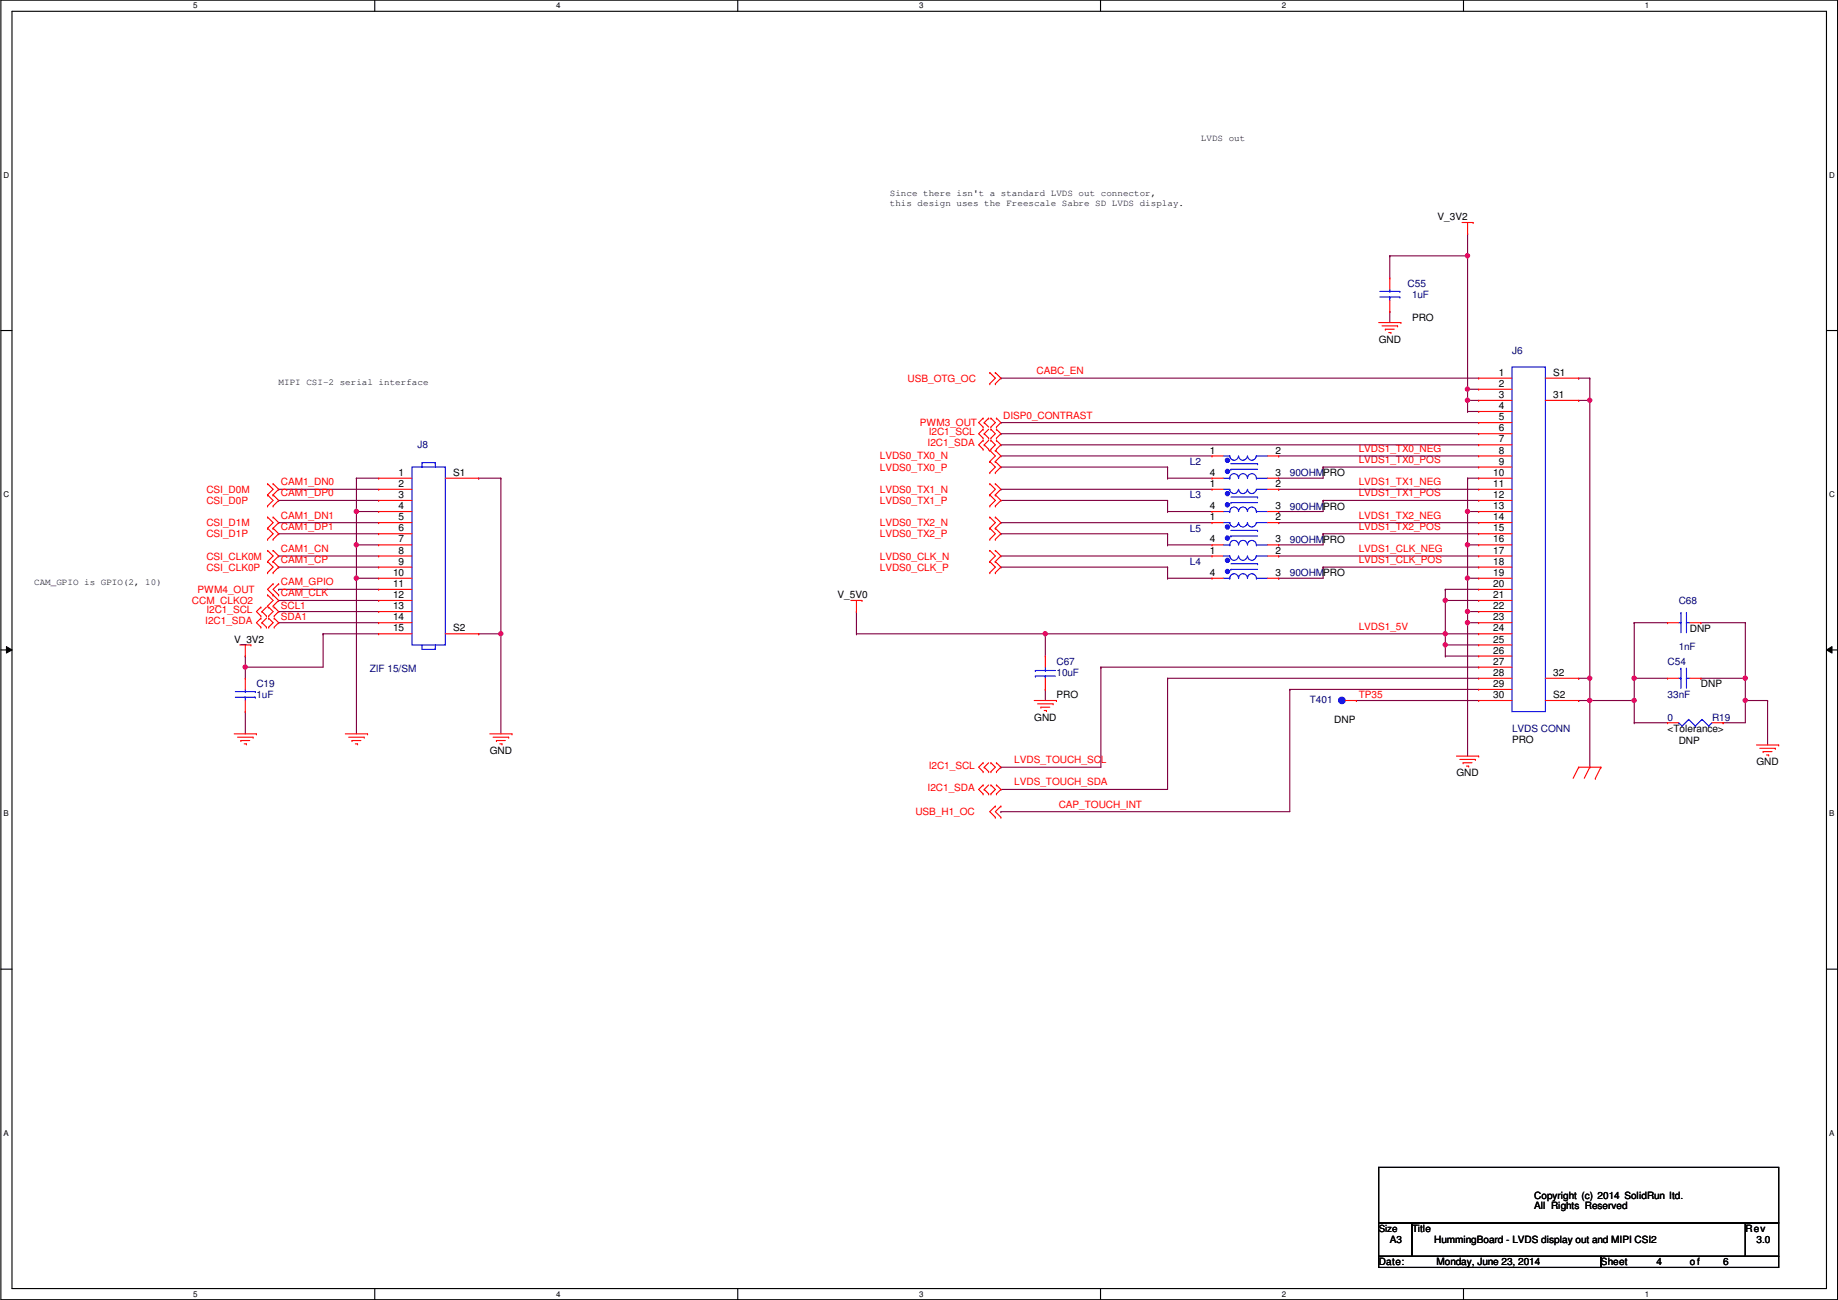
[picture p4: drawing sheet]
<svg xmlns="http://www.w3.org/2000/svg" width="420mm" height="297mm" viewBox="0 0 420 297" stroke-linecap="round" stroke-linejoin="round" font-family="sans-serif">
<path d="M.2 0h419.9v297h-419.9zM2.7 2.6h414.8v291.8h-414.8z" fill="none" stroke="#000" stroke-width=".25"/>
<g fill="#fff">
<path d="M44.2 .3h1v2h-1z"/>
<path d="M44.2 294.7h1v2h-1z"/>
</g>
<path d="M85.7 0v2.6M85.7 294.4v2.6" fill="none" stroke="#000" stroke-width=".25"/>
<g fill="#fff">
<path d="M127.1 .3h1v2h-1z"/>
<path d="M127.1 294.7h1v2h-1z"/>
</g>
<path d="M168.6 0v2.6M168.6 294.4v2.6" fill="none" stroke="#000" stroke-width=".25"/>
<g fill="#fff">
<path d="M210.1 .3h1v2h-1z"/>
<path d="M210.1 294.7h1v2h-1z"/>
</g>
<path d="M251.6 0v2.6M251.6 294.4v2.6" fill="none" stroke="#000" stroke-width=".25"/>
<g fill="#fff">
<path d="M293 .3h1v2h-1z"/>
<path d="M293 294.7h1v2h-1z"/>
</g>
<path d="M334.5 0v2.6M334.5 294.4v2.6" fill="none" stroke="#000" stroke-width=".25"/>
<g fill="#fff">
<path d="M376 .3h1v2h-1z"/>
<path d="M376 294.7h1v2h-1z"/>
<path d="M.8 39h1.3v2h-1.3z"/>
<path d="M418.2 39h1.2v2h-1.2z"/>
<path d="M.8 112h1.3v2h-1.3z"/>
<path d="M418.2 112h1.2v2h-1.2z"/>
</g>
<path d="M.2 75.5h2.5M417.5 75.5h2.6" fill="none" stroke="#000" stroke-width=".25"/>
<g fill="#fff">
<path d="M.8 185h1.2v1.9h-1.2z"/>
<path d="M418.2 185h1.1v1.9h-1.1z"/>
</g>
<path d="M.2 148.5h2.5M417.5 148.5h2.6" fill="none" stroke="#000" stroke-width=".25"/>
<path d="M1.5 147.7l1.2 .8-1.2 .7zM417.5 148.5l1.3-.8v1.5z" fill="#000"/>
<path d="M1.5 147.7l1.2 .8-1.2 .7zM417.5 148.5l1.3-.8v1.5z" fill="none" stroke="#000" stroke-width=".23"/>
<g fill="#fff">
<path d="M.8 257.9h1.2v2h-1.2z"/>
<path d="M418.2 257.9h1.1v2h-1.1z"/>
</g>
<path d="M.2 221.4h2.5M417.5 221.4h2.6" fill="none" stroke="#000" stroke-width=".25"/>
<path d="M81.5 109.3h.1M81.5 109.3h5.1M81.5 109.3v7.6" fill="none" stroke="#800040" stroke-width=".25"/>
<circle cx="81.5" cy="116.9" r=".49" fill="#f0f"/>
<circle cx="81.5" cy="116.9" r=".49" fill="none" stroke="#f0f" stroke-width=".25"/>
<path d="M81.5 116.9h.1M81.5 116.9h5.1M81.5 124.5h.1M81.5 132.1h.1M81.5 124.5h5.1M81.5 124.5v43.2M81.5 132.1h5.1" fill="none" stroke="#800040" stroke-width=".25"/>
<circle cx="81.5" cy="132.1" r=".49" fill="#f0f"/>
<circle cx="81.5" cy="132.1" r=".49" fill="none" stroke="#f0f" stroke-width=".25"/>
<path d="M81.5 116.9h.1M81.5 116.9v7.6" fill="none" stroke="#800040" stroke-width=".25"/>
<circle cx="81.5" cy="124.5" r=".49" fill="#f0f"/>
<circle cx="81.5" cy="124.5" r=".49" fill="none" stroke="#f0f" stroke-width=".25"/>
<g fill="none" stroke="#800040" stroke-width=".25">
<path d="M63.7 111.8h.1M63.7 114.3h.1M63.7 119.4h.1M63.7 111.8h22.9M63.7 114.3h22.9M63.7 119.4h22.9M63.7 122h.1M63.7 127h.1M63.7 129.6h.1M63.7 134.7h.1M63.7 137.2h.1M63.7 139.7h.1"/>
<path d="M63.7 122h22.9M63.7 127h22.9M63.7 129.6h22.9M63.7 134.7h22.9M63.7 137.2h22.9M63.7 139.7h22.9M56.1 152.4h.1M56.1 149.9h.1M56.1 149.9v5.1M63.7 142.3h.1M63.7 142.3h22.9M73.9 144.8h.1"/>
<path d="M73.9 144.8h12.7M73.9 144.8v7.6h-17.8M56.1 162.6h.1M56.1 162.6v5.1"/>
</g>
<circle cx="56.1" cy="152.4" r=".49" fill="#f0f"/>
<circle cx="56.1" cy="152.4" r=".49" fill="none" stroke="#f0f" stroke-width=".25"/>
<path d="M228.8 99.1h.1M228.8 99.1h109.2M228.8 101.6h.1M228.8 101.6h109.2M330.4 137.2h.1M330.4 137.2v10.2M335.5 139.7h.1M335.5 139.7v2.6M294.8 157.5h.1M294.8 157.5h43.2M330.4 144.8h.1" fill="none" stroke="#800040" stroke-width=".25"/>
<circle cx="330.4" cy="137.2" r=".49" fill="#f0f"/>
<circle cx="330.4" cy="137.2" r=".49" fill="none" stroke="#f0f" stroke-width=".25"/>
<g fill="none" stroke="#800040" stroke-width=".25">
<path d="M335.5 58.5h.1M335.5 58.5v30.4M228.8 86.4h.1M228.8 86.4h109.2M266.9 109.3h.1M266.9 114.3h.1M266.9 116.9h.1M266.9 106.7h.1M266.9 109.3h10.2M266.9 106.7v2.6M266.9 114.3v2.6M266.9 116.9h10.2"/>
<path d="M292.3 109.3h.1M292.3 104.2h.1M292.3 116.9h.1M292.3 111.8h.1M292.3 119.4h.1M292.3 104.2h45.7M292.3 111.8h45.7M292.3 119.4h45.7M302.5 106.7h.1M302.5 114.3h.1M302.5 106.7v2.6h-10.2M302.5 106.7h35.5"/>
<path d="M302.5 114.3v2.6h-10.2M302.5 114.3h35.5M266.9 124.5h.1M266.9 124.5h10.2M330.4 149.9h.1M330.4 149.9h7.6"/>
</g>
<circle cx="335.5" cy="88.9" r=".49" fill="#f0f"/>
<circle cx="335.5" cy="88.9" r=".49" fill="none" stroke="#f0f" stroke-width=".25"/>
<circle cx="335.5" cy="58.4" r=".49" fill="#f0f"/>
<circle cx="335.5" cy="58.4" r=".49" fill="none" stroke="#f0f" stroke-width=".25"/>
<g fill="none" stroke="#800040" stroke-width=".25">
<path d="M335.5 88.9h.1M335.5 88.9h2.5M266.9 122h.1M266.9 129.6h.1M266.9 132.1h.1M266.9 132.1h10.2M266.9 122v2.5M266.9 129.6v2.5M292.3 132.1h.1M292.3 127h.1M292.3 124.5h.1M292.3 127h45.7"/>
<path d="M302.5 129.6h.1M302.5 122h.1M302.5 122v2.5h-10.2M302.5 129.6v2.5h-10.2M302.5 122h35.5M302.5 129.6h35.5M335.5 142.3h.1M335.5 142.3h2.5M335.5 142.3v30.5"/>
</g>
<circle cx="335.5" cy="142.3" r=".49" fill="#f0f"/>
<circle cx="335.5" cy="142.3" r=".49" fill="none" stroke="#f0f" stroke-width=".25"/>
<path d="M317.7 71.2h.1M317.7 71.2v2.5M330.4 147.4h.1M330.4 147.4v2.5" fill="none" stroke="#800040" stroke-width=".25"/>
<circle cx="330.4" cy="147.3" r=".49" fill="#f0f"/>
<circle cx="330.4" cy="147.3" r=".49" fill="none" stroke="#f0f" stroke-width=".25"/>
<path d="M335.5 94h.1M335.5 94h2.5M335.5 116.9h.1M335.5 109.3h.1M335.5 109.3v15.2M335.5 116.9h2.5M251.7 152.4h.1M251.7 152.4h86.3M266.9 155h.1M266.9 155h71.1M330.4 147.4h.1M330.4 147.4h7.6" fill="none" stroke="#800040" stroke-width=".25"/>
<circle cx="335.5" cy="116.9" r=".49" fill="#f0f"/>
<circle cx="335.5" cy="116.9" r=".49" fill="none" stroke="#f0f" stroke-width=".25"/>
<path d="M335.5 88.9h.1M335.5 91.5h.1M335.5 88.9v5.1M335.5 109.3h.1M335.5 109.3h2.5M335.5 139.7h.1M335.5 132.1h.1M335.5 132.1v7.6M335.5 139.7h2.5" fill="none" stroke="#800040" stroke-width=".25"/>
<circle cx="335.5" cy="139.7" r=".49" fill="#f0f"/>
<circle cx="335.5" cy="139.7" r=".49" fill="none" stroke="#f0f" stroke-width=".25"/>
<circle cx="335.5" cy="132.1" r=".49" fill="#f0f"/>
<circle cx="335.5" cy="132.1" r=".49" fill="none" stroke="#f0f" stroke-width=".25"/>
<path d="M335.5 132.1h.1M335.5 124.5h.1M335.5 132.1h2.5M335.5 124.5v7.6" fill="none" stroke="#800040" stroke-width=".25"/>
<circle cx="335.5" cy="124.5" r=".49" fill="#f0f"/>
<circle cx="335.5" cy="124.5" r=".49" fill="none" stroke="#f0f" stroke-width=".25"/>
<path d="M317.7 58.5h.1M317.7 58.5h17.8M317.7 58.5v5M335.5 91.5h.1M335.5 91.5h2.5M335.5 124.5h.1M335.5 124.5h2.5" fill="none" stroke="#800040" stroke-width=".25"/>
<circle cx="335.5" cy="91.5" r=".49" fill="#f0f"/>
<circle cx="335.5" cy="91.5" r=".49" fill="none" stroke="#f0f" stroke-width=".25"/>
<g fill="none" stroke="#800040" stroke-width=".25">
<path d="M228.8 96.6h.1M228.8 96.6h109.2M228.8 111.8h.1M228.8 106.7h.1M228.8 104.2h.1M228.8 114.3h.1M228.8 119.4h.1M228.8 111.8h48.3M228.8 106.7h38.1M228.8 104.2h48.3M228.8 114.3h38.1M228.8 119.4h48.3"/>
<path d="M195.8 139.7h.1M195.8 139.7v5.1M228.8 129.6h.1M228.8 127h.1M228.8 122h.1M228.8 129.6h38.1M228.8 127h48.3M228.8 122h38.1M330.4 134.7h.1M330.4 137.2h.1M330.4 134.7h7.6M330.4 137.2h7.6"/>
<path d="M330.4 134.7v2.5M239 144.8h.1M239 144.8h99M330.4 144.8h.1"/>
</g>
<circle cx="330.4" cy="144.8" r=".49" fill="#f0f"/>
<circle cx="330.4" cy="144.8" r=".49" fill="none" stroke="#f0f" stroke-width=".25"/>
<g fill="none" stroke="#800040" stroke-width=".25">
<path d="M335.5 53.4h.1M335.5 53.4v5.1M360.9 86.4h.1M360.9 86.4h2.5M363.4 86.4h.1M363.4 86.4v5.1M195.8 144.8h.1M195.8 144.8h43.2M251.7 152.4h.1M251.7 152.4v22.9h-22.9M266.9 155h.1M266.9 155v25.4h-38.1"/>
<path d="M294.8 157.5h.1M294.8 157.5v28h-66M228.8 175.3h.1M360.9 160.1h.1M360.9 160.1h2.5M228.8 185.5h.1M228.8 180.4h.1"/>
</g>
<circle cx="238.9" cy="144.8" r=".49" fill="#f0f"/>
<circle cx="238.9" cy="144.8" r=".49" fill="none" stroke="#f0f" stroke-width=".25"/>
<g fill="none" stroke="#800040" stroke-width=".25">
<path d="M109.4 109.3h.1M109.4 109.3h5.1M114.5 109.3h.1M114.5 109.3v58.4M109.4 144.8h.1M109.4 144.8h5.1M114.5 144.8h.1M239 144.8h.1M239 157.5h.1M239 144.8v5.1M239 157.5v2.6M310.1 160.1h.1"/>
<path d="M310.1 160.1h27.9"/>
</g>
<circle cx="114.5" cy="144.8" r=".49" fill="#f0f"/>
<circle cx="114.5" cy="144.8" r=".49" fill="none" stroke="#f0f" stroke-width=".25"/>
<path d="M373.6 155h.1M373.6 155h7.6M373.6 155v5.1M388.8 155h.1M388.8 155h10.2M373.6 165.1h.1M373.6 165.1h7.6M393.9 165.1h.1M399 160.1h.1M399 160.1v5h-5.1M399 160.1h5.1" fill="none" stroke="#800040" stroke-width=".25"/>
<circle cx="399" cy="160" r=".49" fill="#f0f"/>
<circle cx="399" cy="160" r=".49" fill="none" stroke="#f0f" stroke-width=".25"/>
<path d="M399 155h.1M399 155v5.1M363.4 160.1h.1M363.4 160.1h10.2M404.1 160.1h.1M404.1 160.1v10.1" fill="none" stroke="#800040" stroke-width=".25"/>
<circle cx="373.6" cy="160" r=".49" fill="#f0f"/>
<circle cx="373.6" cy="160" r=".49" fill="none" stroke="#f0f" stroke-width=".25"/>
<circle cx="363.4" cy="160" r=".49" fill="#f0f"/>
<circle cx="363.4" cy="160" r=".49" fill="none" stroke="#f0f" stroke-width=".25"/>
<path d="M360.9 91.5h.1M360.9 91.5h2.5M363.4 91.5h.1M363.4 91.5v63.5M373.6 160.1h.1M373.6 160.1v5" fill="none" stroke="#800040" stroke-width=".25"/>
<circle cx="363.4" cy="155" r=".49" fill="#f0f"/>
<circle cx="363.4" cy="155" r=".49" fill="none" stroke="#f0f" stroke-width=".25"/>
<circle cx="363.4" cy="91.5" r=".49" fill="#f0f"/>
<circle cx="363.4" cy="91.5" r=".49" fill="none" stroke="#f0f" stroke-width=".25"/>
<path d="M360.9 155h.1M360.9 155h2.5M363.4 155h.1M363.4 155v20.3M373.6 142.3h.1M373.6 142.3h7.6M373.6 142.3v12.7M363.4 160.1h.1" fill="none" stroke="#800040" stroke-width=".25"/>
<circle cx="373.6" cy="155" r=".49" fill="#f0f"/>
<circle cx="373.6" cy="155" r=".49" fill="none" stroke="#f0f" stroke-width=".25"/>
<path d="M388.8 142.3h.1M388.8 142.3h10.2M399 142.3h.1M399 142.3v12.7" fill="none" stroke="#800040" stroke-width=".25"/>
<circle cx="399" cy="155" r=".49" fill="#f0f"/>
<circle cx="399" cy="155" r=".49" fill="none" stroke="#f0f" stroke-width=".25"/>
<g fill="none" stroke="#f00" stroke-width=".25">
<path d="M334.2 50.8h2.6M335.5 53.4h.1M335.5 50.8v2.6M336.8 50.8h.1M315.2 73.7h5M315.9 74.5h3.6M316.7 75.2h.1M316.7 75.2h2M317.4 76h.6M318 76h.1M319.5 74.5h.1M320.2 73.7h.1"/>
<path d="M224.7 97.6h.1M224.7 95.5h.1M224.7 98.1h.1M224.7 98.1l-1 1 1 1M224.7 95.5l-1 1.1 1 1M225 96.6h.1M225 99.1h.1M225 96.6l1 1M225 99.1l1 1M226 95.5h.1M226 98.1l-1 1M226 95.5l-1 1.1"/>
<path d="M226.3 87.7h.1M226.3 85.1h.1M226.3 85.1l1.2 1.3-1.2 1.3M226.5 95.5h.1M226.5 97.6h.1M226.5 98.1h.1M226.5 95.5l1 1.1-1 1M226.5 98.1l1 1-1 1M227.5 85.1h.1M227.5 87.7h.1M227.5 85.1l1.3 1.3-1.3 1.3M227.8 95.5h.1"/>
<path d="M227.8 97.6h.1M227.8 98.1h.1M227.8 95.5l1 1.1-1 1M227.8 98.1l1 1-1 1M61.2 113.1h.1M61.2 110.5h.1M61.2 118.2h.1M61.2 115.6h.1M61.2 110.5l1.2 1.3-1.2 1.3M61.2 118.2l1.2 1.2-1.2 1.3M61.2 113.1l1.2 1.2-1.2 1.3M62.4 110.5h.1"/>
<path d="M62.4 113.1h.1M62.4 118.2h.1M62.4 115.6h.1M62.4 110.5l1.3 1.3-1.3 1.3M62.4 118.2l1.3 1.2-1.3 1.3M62.4 113.1l1.3 1.2-1.3 1.3M224.7 100.6h.1M224.7 102.7h.1M224.7 100.1h.1M224.7 100.6l-1 1 1 1.1M225 101.6h.1M225 101.6l1 1.1"/>
<path d="M226 102.7h.1M226 100.1h.1M226 100.6l-1 1M226.3 115.6h.1M226.3 113.1h.1M226.3 110.5h.1M226.3 108h.1M226.3 105.5h.1M226.3 102.9h.1M226.3 118.2h.1M226.3 113.1l1.2 1.2-1.2 1.3M226.3 110.5l1.2 1.3-1.2 1.3"/>
<path d="M226.3 105.5l1.2 1.2-1.2 1.3M226.3 102.9l1.2 1.3-1.2 1.3M226.3 118.2l1.2 1.2-1.2 1.3M226.5 102.7h.1M226.5 100.6h.1M226.5 100.1h.1M226.5 100.6l1 1-1 1.1M227.5 113.1h.1M227.5 115.6h.1M227.5 110.5h.1M227.5 105.5h.1M227.5 108h.1"/>
<path d="M227.5 102.9h.1M227.5 118.2h.1M227.5 113.1l1.3 1.2-1.3 1.3M227.5 110.5l1.3 1.3-1.3 1.3M227.5 105.5l1.3 1.2-1.3 1.3M227.5 102.9l1.3 1.3-1.3 1.3M227.5 118.2l1.3 1.2-1.3 1.3M227.8 102.7h.1M227.8 100.6h.1M227.8 100.1h.1M227.8 100.6l1 1-1 1.1M59.6 138.7h.1"/>
<path d="M59.6 138.7l-1 1 1 1.1M59.9 139.7h.1M59.9 139.7l1 1.1M60.9 138.7l-1 1M61.2 130.9h.1M61.2 128.3h.1M61.2 125.8h.1M61.2 123.2h.1M61.2 120.7h.1M61.2 138.5h.1M61.2 135.9h.1M61.2 128.3l1.2 1.3-1.2 1.3"/>
<path d="M61.2 125.8l1.2 1.2-1.2 1.3M61.2 120.7l1.2 1.3-1.2 1.2M61.2 135.9l1.2 1.3-1.2 1.3M61.4 138.7h.1M61.4 138.7l1 1-1 1.1M62.4 128.3h.1M62.4 130.9h.1M62.4 125.8h.1M62.4 120.7h.1M62.4 123.2h.1M62.4 135.9h.1M62.4 138.5h.1"/>
<path d="M62.4 133.4h.1M62.4 128.3l1.3 1.3-1.3 1.3M62.4 125.8l1.3 1.2-1.3 1.3M62.4 120.7l1.3 1.3-1.3 1.2M62.4 133.4l-1.2 1.3 2.5 2.5-1.3 1.3M62.7 138.7h.1M62.7 138.7l1 1-1 1.1M63.7 133.4h.1M63.7 135.9h.1M63.7 133.4l-1.3 1.3 1.3 1.2M194.5 137.2h2.6M195.8 139.7h.1"/>
<path d="M195.8 137.2v2.5M197.1 137.2h.1M226.3 130.9h.1M226.3 128.3h.1M226.3 125.8h.1M226.3 123.2h.1M226.3 120.7h.1M226.3 128.3l1.2 1.3-1.2 1.3M226.3 125.8l1.2 1.2-1.2 1.3M226.3 120.7l1.2 1.3-1.2 1.2M227.5 128.3h.1M227.5 130.9h.1"/>
<path d="M227.5 125.8h.1M227.5 120.7h.1M227.5 123.2h.1M227.5 128.3l1.3 1.3-1.3 1.3M227.5 125.8l1.3 1.2-1.3 1.3M227.5 120.7l1.3 1.3-1.3 1.2M54.8 147.4h2.6M56.1 149.9h.1M56.1 147.4v2.5M57.4 147.4h.1M59.6 141.3h.1M59.6 143.3h.1"/>
<path d="M59.6 140.8h.1M59.6 141.3l-1 1 1 1M59.9 142.3h.1M59.9 142.3l1 1M60.9 143.3h.1M60.9 140.8h.1M60.9 141.3l-1 1M61.4 143.3h.1M61.4 141.3h.1M61.4 140.8h.1M61.4 141.3l1 1-1 1M62.7 143.3h.1"/>
<path d="M62.7 141.3h.1M62.7 140.8h.1M62.7 141.3l1 1-1 1M53.5 167.7h5.1M54.3 168.4h3.6M55.1 169.2h.1M55.1 169.2h2M55.8 170h.5M56.3 170h.1M57.9 168.4h.1M58.6 167.7h.1M78.9 167.7h5.1"/>
<path d="M79.7 168.4h3.6M80.5 169.2h.1M80.5 169.2h2M81.2 170h.5M81.7 170h.1M83.3 168.4h.1M84 167.7h.1M112 167.7h5M112.7 168.4h3.6M113.5 169.2h.1M113.5 169.2h2M114.2 170h.6"/>
<path d="M114.8 170h.1M116.3 168.4h.1M117 167.7h.1M224.7 179.4h.1M224.7 174.3h.1M224.7 176.3h.1M224.7 174.3l-1 1 1 1M224.7 179.4l-1 1 1 1M225 175.3h.1M225 175.3l1 1M226 176.3h.1M226 179.4l-1 1"/>
<path d="M226 174.3l-1 1M226.5 179.4h.1M226.5 176.3h.1M226.5 174.3h.1M226.5 179.4l1 1-1 1M226.5 174.3l1 1-1 1M227.8 179.4h.1M227.8 176.3h.1M227.8 174.3h.1M227.8 179.4l1 1-1 1M227.8 174.3l1 1-1 1M236.4 160.1h5.1"/>
<path d="M237.2 160.8h3.5M237.9 161.6h.1M237.9 161.6h2.1M238.7 162.3h.5M239.2 162.3h.1M240.7 160.8h.1M241.5 160.1h.1M332.9 172.8h5.1M333.7 173.5h3.6M334.5 174.3h.1M334.5 174.3h2M335.2 175h.5"/>
<path d="M335.7 175h.1M337.3 173.5h.1M338 172.8h.1M360.9 175.3h.1M360.9 175.3l-1.3 2.5M360.9 175.3h5.1M363.4 175.3h.1M363.4 175.3l-1.2 2.5M364.7 177.8h.1M366 175.3h.1M366 175.3l-1.3 2.5M401.5 170.2h5.1"/>
<path d="M402.3 171h3.5M403 171.7h.1M403 171.7h2.1M403.8 172.5h.5M404.3 172.5h.1M405.8 171h.1M406.6 170.2h.1M224.7 181.4h.1M225 180.4h.1M225 180.4l1 1M226 181.4h.1M226.5 181.4h.1"/>
<path d="M227.5 184.2h.1M227.5 186.7h.1M227.5 184.2l-1.2 1.3 1.2 1.2M227.8 181.4h.1M228.8 184.2h.1M228.8 186.7h.1M228.8 184.2l-1.3 1.3 1.3 1.2"/>
</g>
<path d="M315.2 279.4h7.6v7.7h-7.6zM315.2 266.7h91.4v12.7h-91.4zM322.8 279.4h76.2v7.7h-76.2zM399 279.4h7.6v7.7h-7.6zM315.2 287.1h50.8v2.5h-50.8zM366 287.1h40.6v2.5h-40.6z" fill="none" stroke="#000" stroke-width=".25"/>
<g fill="none" stroke="#00f" stroke-width=".25">
<path d="M279.6 109.3h1.5M279.6 104.2h1.5M280.6 104.9h.1M281.1 109.3h.1M281.1 109.3a1 1 0 0 1 1-1.1 1 1 0 0 1 1 1.1M281.1 104.2a1 1 0 0 0 1 1 1 1 0 0 0 1-1M281.1 104.2h.1M281.4 107.2h.1M281.4 106h6.1M281.4 107.2h6.1M283.2 109.3a1.02 1.02 0 0 1 1-1.1 1.02 1.02 0 0 1 1 1.1 1 1 0 0 1 1-1.1 1 1 0 0 1 1 1.1M283.2 104.2a1.02 1.02 0 0 0 1 1 1.02 1.02 0 0 0 1-1 1 1 0 0 0 1 1 1 1 0 0 0 1-1"/>
<path d="M287.2 109.3h.1M287.2 104.2h.1M287.2 109.3h2.6M287.2 104.2h2.6M287.5 106h.1"/>
</g>
<circle cx="280.6" cy="107.7" r=".49" fill="#00f"/>
<circle cx="280.6" cy="107.7" r=".49" fill="none" stroke="#00f" stroke-width=".25"/>
<circle cx="280.6" cy="105.2" r=".49" fill="#00f"/>
<g fill="none" stroke="#00f" stroke-width=".25">
<path d="M279.6 119.4h1.5M281.1 119.4a1 1 0 0 0 1 1 1 1 0 0 0 1-1M281.1 119.4h.1M283.2 119.4a1.02 1.02 0 0 0 1 1 1.02 1.02 0 0 0 1-1 1 1 0 0 0 1 1 1 1 0 0 0 1-1M287.2 119.4h.1M287.2 119.4h2.6M279.6 124.5h1.5M280.6 120.2h.1M281.1 124.5h.1M281.1 124.5a1 1 0 0 1 1-1 1 1 0 0 1 1 1M281.4 122.5h.1M281.4 121.2h6.1"/>
<path d="M281.4 122.5h6.1M283.2 124.5a1.02 1.02 0 0 1 1-1 1.02 1.02 0 0 1 1 1 1 1 0 0 1 1-1 1 1 0 0 1 1 1M287.2 124.5h.1M287.2 124.5h2.6M287.5 121.2h.1"/>
<circle cx="280.6" cy="105.2" r=".49"/>
</g>
<path d="M277.1 104.2h.1M277.1 109.3h.1M277.1 104.2h2.5M277.1 109.3h2.5M289.8 104.2h2.5M289.8 109.3h2.5M292.3 104.2h.1M292.3 109.3h.1" fill="none" stroke="#f00" stroke-width=".25"/>
<circle cx="280.6" cy="123" r=".49" fill="#00f"/>
<circle cx="280.6" cy="123" r=".49" fill="none" stroke="#00f" stroke-width=".25"/>
<circle cx="280.6" cy="120.4" r=".49" fill="#00f"/>
<g fill="none" stroke="#00f" stroke-width=".25">
<path d="M279.6 116.9h1.5M279.6 111.8h1.5M280.6 112.6h.1M281.1 116.9h.1M281.1 116.9a1 1 0 0 1 1-1 1 1 0 0 1 1 1M281.1 111.8a1 1 0 0 0 1 1 1 1 0 0 0 1-1M281.1 111.8h.1M281.4 114.9h.1M281.4 113.6h6.1M281.4 114.9h6.1M283.2 116.9a1.02 1.02 0 0 1 1-1 1.02 1.02 0 0 1 1 1 1 1 0 0 1 1-1 1 1 0 0 1 1 1M283.2 111.8a1.02 1.02 0 0 0 1 1 1.02 1.02 0 0 0 1-1 1 1 0 0 0 1 1 1 1 0 0 0 1-1"/>
<path d="M287.2 116.9h.1M287.2 111.8h.1M287.2 116.9h2.6M287.2 111.8h2.6M287.5 113.6h.1M384.2 140h.1M384.2 140v4.6M385.5 140h.1M385.5 140v4.6M383.7 142.3h.5M384.2 142.3h.1M385.5 142.3h.1"/>
<path d="M385.5 142.3h.8"/>
<circle cx="280.6" cy="120.4" r=".49"/>
</g>
<path d="M277.1 119.4h.1M277.1 119.4h2.5M289.8 119.4h2.5M292.3 119.4h.1M277.1 124.5h.1M277.1 124.5h2.5M289.8 124.5h2.5M292.3 124.5h.1M381.2 142.3h.1M381.2 142.3h2.5M386.3 142.3h2.5M388.8 142.3h.1" fill="none" stroke="#f00" stroke-width=".25"/>
<circle cx="280.6" cy="115.3" r=".49" fill="#00f"/>
<circle cx="280.6" cy="115.3" r=".49" fill="none" stroke="#00f" stroke-width=".25"/>
<circle cx="280.6" cy="112.8" r=".49" fill="#00f"/>
<g fill="none" stroke="#00f" stroke-width=".25">
<path d="M383.7 155h.5M384.2 155h.1M384.2 152.7h.1M384.2 152.7v4.6M385.5 152.7h.1M385.5 155h.1M385.5 155h.8M385.5 152.7v4.6M383.7 165.1h.1M383.7 165.1l.8 .8M384.5 165.9h.1M386 164.4h.1"/>
<path d="M386 164.4l1.6 1.5M386 164.4l-1.5 1.5M387.6 165.9h.1M389.1 164.4h.1M389.1 164.4l1.5 1.5M389.1 164.4l-1.5 1.5M390.6 165.9h.1M391.4 165.1l-.8 .8"/>
<circle cx="280.6" cy="112.8" r=".49"/>
</g>
<g fill="none" stroke="#f00" stroke-width=".25">
<path d="M277.1 111.8h.1M277.1 116.9h.1M277.1 111.8h2.5M277.1 116.9h2.5M289.8 111.8h2.5M289.8 116.9h2.5M292.3 111.8h.1M292.3 116.9h.1M381.2 155h.1M381.2 155h2.5M386.3 155h2.5M388.8 155h.1"/>
<path d="M381.2 165.1h.1M381.2 165.1h2.5M391.4 165.1h2.5M393.9 165.1h.1"/>
</g>
<circle cx="306.8" cy="160" r=".75" fill="#00f"/>
<g fill="none" stroke="#00f" stroke-width=".25">
<path d="M315.4 67.9h4.6M315.4 66.6h4.6M317.7 66.6h.1M317.7 67.9h.1M317.7 66.1v.5M317.7 67.9v.7M320 67.9h.1M320 66.6h.1M279.6 132.1h1.5M279.6 127h1.5M280.6 127.8h.1M281.1 132.1h.1"/>
<path d="M281.1 132.1a1 1 0 0 1 1-1 1 1 0 0 1 1 1M281.1 127a1 1 0 0 0 1 1 1 1 0 0 0 1-1M281.1 127h.1M281.4 130.1h.1M281.4 128.8h6.1M281.4 130.1h6.1M283.2 132.1a1.02 1.02 0 0 1 1-1 1.02 1.02 0 0 1 1 1 1 1 0 0 1 1-1 1 1 0 0 1 1 1M283.2 127a1.02 1.02 0 0 0 1 1 1.02 1.02 0 0 0 1-1 1 1 0 0 0 1 1 1 1 0 0 0 1-1M287.2 132.1h.1M287.2 127h.1M287.2 132.1h2.6M287.2 127h2.6"/>
<path d="M287.5 128.8h.1M236.7 153.2h.1M236.7 154.5h.1M236.7 153.2h4.5M236.7 154.5h4.5M239 154.5h.1M239 153.2h.1M239 152.4v.8M239 154.5v.5"/>
<circle cx="306.8" cy="160" r=".75"/>
</g>
<path d="M317.7 63.5h.1M317.7 71.2h.1M317.7 63.5v2.6M317.7 68.6v2.6M239 157.5h.1M239 149.9h.1M239 149.9v2.5M239 155v2.5M307.5 160.1h2.6M310.1 160.1h.1" fill="none" stroke="#f00" stroke-width=".25"/>
<circle cx="280.6" cy="130.6" r=".49" fill="#00f"/>
<circle cx="280.6" cy="130.6" r=".49" fill="none" stroke="#00f" stroke-width=".25"/>
<circle cx="280.6" cy="128" r=".49" fill="#00f"/>
<g fill="none" stroke="#00f" stroke-width=".25">
<path d="M345.6 83.9h7.7v78.7h-7.7zM94.2 106.7h7.6v40.7h-7.6zM96.5 106.7v-1h3v1M53.8 159.3h4.6M53.8 158h4.6M56.1 158h.1M56.1 159.3h.1M56.1 157.5v.5M56.1 159.3v.8M58.4 159.3h.1M58.4 158h.1M96.5 147.4v1h3v-1"/>
<circle cx="280.6" cy="128" r=".49"/>
</g>
<g fill="none" stroke="#f00" stroke-width=".25">
<path d="M338 86.4h.1M338 88.9h.1M338 91.5h.1M338 94h.1M338 96.6h.1M338 99.1h.1M338 86.4h7.6M338 88.9h7.6M338 91.5h7.6M338 94h7.6M338 96.6h7.6M338 99.1h7.6"/>
<path d="M353.3 86.4h7.6M353.3 91.5h7.6M360.9 86.4h.1M360.9 91.5h.1M86.6 109.3h.1M86.6 111.8h.1M86.6 114.3h.1M86.6 116.9h.1M86.6 119.4h.1M86.6 109.3h7.6M86.6 111.8h7.6M86.6 114.3h7.6"/>
<path d="M86.6 116.9h7.6M86.6 119.4h7.6M101.8 109.3h7.6M109.4 109.3h.1M338 101.6h.1M338 104.2h.1M338 106.7h.1M338 109.3h.1M338 111.8h.1M338 114.3h.1M338 116.9h.1M338 119.4h.1"/>
<path d="M338 109.3h7.6M338 111.8h7.6M338 114.3h7.6M338 116.9h7.6M338 119.4h7.6M338 101.6h7.6M338 104.2h7.6M338 106.7h7.6M86.6 122h.1M86.6 124.5h.1M86.6 127h.1M86.6 129.6h.1"/>
<path d="M86.6 132.1h.1M86.6 134.7h.1M86.6 137.2h.1M86.6 139.7h.1M86.6 127h7.6M86.6 132.1h7.6M86.6 122h7.6M86.6 124.5h7.6M86.6 129.6h7.6M86.6 134.7h7.6M86.6 137.2h7.6M86.6 139.7h7.6"/>
<path d="M277.1 127h.1M277.1 132.1h.1M277.1 127h2.5M277.1 132.1h2.5M289.8 127h2.5M289.8 132.1h2.5M292.3 127h.1M292.3 132.1h.1M338 122h.1M338 124.5h.1M338 127h.1M338 129.6h.1"/>
<path d="M338 132.1h.1M338 134.7h.1M338 137.2h.1M338 139.7h.1M338 127h7.6M338 132.1h7.6M338 122h7.6M338 124.5h7.6M338 129.6h7.6M338 134.7h7.6M338 137.2h7.6M338 139.7h7.6"/>
<path d="M56.1 155h.1M56.1 155v2.5M86.6 142.3h.1M86.6 144.8h.1M86.6 142.3h7.6M86.6 144.8h7.6M101.8 144.8h7.6M109.4 144.8h.1M338 142.3h.1M338 144.8h.1M338 147.4h.1M338 149.9h.1"/>
<path d="M338 152.4h.1M338 155h.1M338 157.5h.1M338 142.3h7.6M338 144.8h7.6M338 147.4h7.6M338 149.9h7.6M338 152.4h7.6M338 155h7.6M338 157.5h7.6M353.3 155h7.6M360.9 155h.1"/>
<path d="M56.1 162.6h.1M56.1 160.1v2.5M338 160.1h.1M338 160.1h7.6M353.3 160.1h7.6M360.9 160.1h.1"/>
</g>
<circle cx="81.5" cy="116.9" r=".49" fill="#f0f"/>
<circle cx="81.5" cy="116.9" r=".49" fill="none" stroke="#f0f" stroke-width=".25"/>
<circle cx="81.5" cy="132.1" r=".49" fill="#f0f"/>
<circle cx="81.5" cy="132.1" r=".49" fill="none" stroke="#f0f" stroke-width=".25"/>
<circle cx="81.5" cy="124.5" r=".49" fill="#f0f"/>
<circle cx="81.5" cy="124.5" r=".49" fill="none" stroke="#f0f" stroke-width=".25"/>
<circle cx="56.1" cy="152.4" r=".49" fill="#f0f"/>
<circle cx="56.1" cy="152.4" r=".49" fill="none" stroke="#f0f" stroke-width=".25"/>
<circle cx="330.4" cy="137.2" r=".49" fill="#f0f"/>
<circle cx="330.4" cy="137.2" r=".49" fill="none" stroke="#f0f" stroke-width=".25"/>
<circle cx="335.5" cy="88.9" r=".49" fill="#f0f"/>
<circle cx="335.5" cy="88.9" r=".49" fill="none" stroke="#f0f" stroke-width=".25"/>
<circle cx="335.5" cy="58.4" r=".49" fill="#f0f"/>
<circle cx="335.5" cy="58.4" r=".49" fill="none" stroke="#f0f" stroke-width=".25"/>
<circle cx="335.5" cy="142.3" r=".49" fill="#f0f"/>
<circle cx="335.5" cy="142.3" r=".49" fill="none" stroke="#f0f" stroke-width=".25"/>
<circle cx="330.4" cy="147.3" r=".49" fill="#f0f"/>
<circle cx="330.4" cy="147.3" r=".49" fill="none" stroke="#f0f" stroke-width=".25"/>
<circle cx="335.5" cy="116.9" r=".49" fill="#f0f"/>
<circle cx="335.5" cy="116.9" r=".49" fill="none" stroke="#f0f" stroke-width=".25"/>
<circle cx="335.5" cy="139.7" r=".49" fill="#f0f"/>
<circle cx="335.5" cy="139.7" r=".49" fill="none" stroke="#f0f" stroke-width=".25"/>
<circle cx="335.5" cy="132.1" r=".49" fill="#f0f"/>
<circle cx="335.5" cy="132.1" r=".49" fill="none" stroke="#f0f" stroke-width=".25"/>
<circle cx="335.5" cy="124.5" r=".49" fill="#f0f"/>
<circle cx="335.5" cy="124.5" r=".49" fill="none" stroke="#f0f" stroke-width=".25"/>
<circle cx="335.5" cy="91.5" r=".49" fill="#f0f"/>
<circle cx="335.5" cy="91.5" r=".49" fill="none" stroke="#f0f" stroke-width=".25"/>
<circle cx="330.4" cy="144.8" r=".49" fill="#f0f"/>
<circle cx="330.4" cy="144.8" r=".49" fill="none" stroke="#f0f" stroke-width=".25"/>
<circle cx="238.9" cy="144.8" r=".49" fill="#f0f"/>
<circle cx="238.9" cy="144.8" r=".49" fill="none" stroke="#f0f" stroke-width=".25"/>
<circle cx="114.5" cy="144.8" r=".49" fill="#f0f"/>
<circle cx="114.5" cy="144.8" r=".49" fill="none" stroke="#f0f" stroke-width=".25"/>
<circle cx="399" cy="160" r=".49" fill="#f0f"/>
<circle cx="399" cy="160" r=".49" fill="none" stroke="#f0f" stroke-width=".25"/>
<circle cx="373.6" cy="160" r=".49" fill="#f0f"/>
<circle cx="373.6" cy="160" r=".49" fill="none" stroke="#f0f" stroke-width=".25"/>
<circle cx="363.4" cy="160" r=".49" fill="#f0f"/>
<circle cx="363.4" cy="160" r=".49" fill="none" stroke="#f0f" stroke-width=".25"/>
<circle cx="363.4" cy="155" r=".49" fill="#f0f"/>
<circle cx="363.4" cy="155" r=".49" fill="none" stroke="#f0f" stroke-width=".25"/>
<circle cx="363.4" cy="91.5" r=".49" fill="#f0f"/>
<circle cx="363.4" cy="91.5" r=".49" fill="none" stroke="#f0f" stroke-width=".25"/>
<circle cx="373.6" cy="155" r=".49" fill="#f0f"/>
<circle cx="373.6" cy="155" r=".49" fill="none" stroke="#f0f" stroke-width=".25"/>
<circle cx="399" cy="155" r=".49" fill="#f0f"/>
<circle cx="399" cy="155" r=".49" fill="none" stroke="#f0f" stroke-width=".25"/>
<g font-size="2.3">
<text x="328.6" y="50.4">V_3V2</text>
<text x="322.8" y="73.2">PRO</text>
<text x="315.2" y="78.3">GND</text>
<text x="342.6" y="85.9">1</text>
<text x="342.6" y="88.4">2</text>
<text x="355" y="85.9">S1</text>
<text x="342.6" y="90.9">3</text>
<text x="342.6" y="93.5">4</text>
<text x="355" y="90.9">31</text>
<text x="342.6" y="96">5</text>
<text x="342.6" y="98.6">6</text>
<text x="342.6" y="101.1">7</text>
<text x="276.6" y="103.6">1</text>
<text x="291.5" y="103.6">2</text>
<text x="342.6" y="103.6">8</text>
<text x="342.6" y="106.2">9</text>
<text x="91.1" y="108.7">1</text>
<text x="91.1" y="111.3">2</text>
<text x="91.1" y="113.8">3</text>
<text x="103.6" y="108.7">S1</text>
<text x="276.6" y="108.7">4</text>
<text x="276.6" y="111.3">1</text>
<text x="291.5" y="108.7">3</text>
<text x="291.5" y="111.3">2</text>
<text x="302.5" y="108.8">PRO</text>
<text x="341.3" y="108.7">10</text>
<text x="341.3" y="111.3">11</text>
<text x="341.3" y="113.8">12</text>
<text x="91.1" y="116.3">4</text>
<text x="91.1" y="118.9">5</text>
<text x="276.6" y="118.9">1</text>
<text x="276.6" y="116.3">4</text>
<text x="291.5" y="118.9">2</text>
<text x="291.5" y="116.3">3</text>
<text x="302.5" y="116.4">PRO</text>
<text x="341.3" y="116.3">13</text>
<text x="341.3" y="118.9">14</text>
<text x="91.1" y="121.4">6</text>
<text x="91.1" y="124">7</text>
<text x="276.6" y="124">4</text>
<text x="291.5" y="124">3</text>
<text x="302.5" y="124">PRO</text>
<text x="341.3" y="121.4">15</text>
<text x="341.3" y="124">16</text>
<text x="89.9" y="131.6">10</text>
<text x="91.1" y="126.5">8</text>
<text x="91.1" y="129">9</text>
<text x="276.6" y="126.5">1</text>
<text x="276.6" y="131.6">4</text>
<text x="291.5" y="126.5">2</text>
<text x="291.5" y="131.6">3</text>
<text x="302.5" y="131.7">PRO</text>
<text x="341.3" y="126.5">17</text>
<text x="341.3" y="129">18</text>
<text x="341.3" y="131.6">19</text>
<text x="89.9" y="134.1">11</text>
<text x="89.9" y="136.7">12</text>
<text x="191.5" y="136.7">V_5V0</text>
<text x="341.3" y="134.1">20</text>
<text x="341.3" y="136.7">21</text>
<text x="89.9" y="139.2">13</text>
<text x="89.9" y="141.7">14</text>
<text x="341.3" y="139.2">22</text>
<text x="341.3" y="141.7">23</text>
<text x="53.5" y="146.9">V_3V2</text>
<text x="89.9" y="144.3">15</text>
<text x="103.6" y="144.3">S2</text>
<text x="341.3" y="144.3">24</text>
<text x="341.3" y="146.8">25</text>
<text x="341.3" y="149.4">26</text>
<text x="386.3" y="144.4">DNP</text>
<text x="341.3" y="151.9">27</text>
<text x="341.3" y="154.4">28</text>
<text x="355" y="154.4">32</text>
<text x="241.5" y="159.6">PRO</text>
<text x="341.3" y="157">29</text>
<text x="341.3" y="159.5">30</text>
<text x="355" y="159.5">S2</text>
<text x="388.8" y="157.1">DNP</text>
<text x="236.4" y="164.7">GND</text>
<text x="305" y="165.2">DNP</text>
<text x="381.2" y="167.2">&lt;Tolerance&gt;</text>
<text x="112" y="172.3">GND</text>
<text x="345.6" y="169.8">PRO</text>
<text x="383.7" y="170">DNP</text>
<text x="332.9" y="177.4">GND</text>
<text x="401.5" y="174.8">GND</text>
<text x="350.7" y="273.9">Copyright (c) 2014 SolidRun ltd.</text>
<text x="322.8" y="281.5">Title</text>
<text x="350.7" y="276.3">All Rights Reserved</text>
<text x="399" y="281.5">Rev</text>
<text x="317.7" y="284.1">A3</text>
<text x="327.9" y="284.1">HummingBoard - LVDS display out and MIPI CSI2</text>
<text x="401.5" y="284.1">3.0</text>
<text x="315.2" y="289.1">Date:</text>
<text x="328.4" y="289.1">Monday, June 23, 2014</text>
<text x="366" y="289.1">Sheet</text>
<text x="378.7" y="289.1">4</text>
<text x="386.3" y="289.1">of</text>
<text x="393.9" y="289.1">6</text>
</g>
<g font-size="2.3" fill="#000080">
<text x="321.8" y="65.6">C55</text>
<text x="322.8" y="68.2">1uF</text>
<text x="345.6" y="80.9">J6</text>
<text x="95.5" y="102.4">J8</text>
<text x="272" y="106.3">L2</text>
<text x="272" y="113.9">L3</text>
<text x="294.8" y="108.8">90OHM</text>
<text x="294.8" y="116.4">90OHM</text>
<text x="272" y="121.5">L5</text>
<text x="294.8" y="124">90OHM</text>
<text x="272" y="129.1">L4</text>
<text x="294.8" y="131.7">90OHM</text>
<text x="383.7" y="138">C68</text>
<text x="383.7" y="148.4">1nF</text>
<text x="84.5" y="153.5">ZIF 15/SM</text>
<text x="241.5" y="152">C67</text>
<text x="241.5" y="154.5">10uF</text>
<text x="381.2" y="152">C54</text>
<text x="58.6" y="157.1">C19</text>
<text x="58.6" y="159.6">1uF</text>
<text x="299.4" y="160.6">T401</text>
<text x="381.2" y="159.6">33nF</text>
<text x="345.6" y="167.2">LVDS CONN</text>
<text x="381.2" y="164.7">0</text>
<text x="391.4" y="164.7">R19</text>
</g>
<g font-size="2.3" fill="#f00">
<text x="207.5" y="87.2">USB_OTG_OC</text>
<text x="236.9" y="85.5">CABC_EN</text>
<text x="229.3" y="95.6">DISP0_CONTRAST</text>
<text x="210.3" y="97.4">PWM3_OUT</text>
<text x="212" y="101.9">I2C1_SDA</text>
<text x="212.3" y="99.4">I2C1_SCL</text>
<text x="201.1" y="107.5">LVDS0_TX0_P</text>
<text x="201.1" y="105">LVDS0_TX0_N</text>
<text x="310.6" y="105.8">LVDS1_TX0_POS</text>
<text x="310.6" y="103.3">LVDS1_TX0_NEG</text>
<text x="47.2" y="112.6">CSI_D0M</text>
<text x="64.2" y="110.9">CAM1_DN0</text>
<text x="64.2" y="113.4">CAM1_DP0</text>
<text x="201.1" y="112.6">LVDS0_TX1_N</text>
<text x="310.6" y="113.4">LVDS1_TX1_POS</text>
<text x="310.6" y="110.9">LVDS1_TX1_NEG</text>
<text x="47.2" y="115.1">CSI_D0P</text>
<text x="64.2" y="118.5">CAM1_DN1</text>
<text x="201.1" y="115.1">LVDS0_TX1_P</text>
<text x="310.6" y="118.5">LVDS1_TX2_NEG</text>
<text x="47.2" y="122.8">CSI_D1P</text>
<text x="47.2" y="120.2">CSI_D1M</text>
<text x="64.2" y="121">CAM1_DP1</text>
<text x="201.1" y="122.8">LVDS0_TX2_P</text>
<text x="201.1" y="120.2">LVDS0_TX2_N</text>
<text x="310.6" y="121">LVDS1_TX2_POS</text>
<text x="47.2" y="130.4">CSI_CLK0P</text>
<text x="47.2" y="127.8">CSI_CLK0M</text>
<text x="64.2" y="126.1">CAM1_CN</text>
<text x="64.2" y="128.7">CAM1_CP</text>
<text x="201.1" y="130.4">LVDS0_CLK_P</text>
<text x="201.1" y="127.8">LVDS0_CLK_N</text>
<text x="310.6" y="126.1">LVDS1_CLK_NEG</text>
<text x="310.6" y="128.7">LVDS1_CLK_POS</text>
<text x="45.2" y="135.5">PWM4_OUT</text>
<text x="64.2" y="133.7">CAM_GPIO</text>
<text x="64.2" y="136.3">CAM_CLK</text>
<text x="43.9" y="138">CCM_CLKO2</text>
<text x="46.9" y="142.6">I2C1_SDA</text>
<text x="47.2" y="140">I2C1_SCL</text>
<text x="64.2" y="139.2">SCL1</text>
<text x="64.2" y="141.8">SDA1</text>
<text x="310.6" y="143.9">LVDS1_5V</text>
<text x="310.6" y="159.6">TP35</text>
<text x="212.3" y="175.6">I2C1_SCL</text>
<text x="231.8" y="179.5">LVDS_TOUCH_SDA</text>
<text x="231.8" y="174.4">LVDS_TOUCH_SCL</text>
<text x="212" y="180.7">I2C1_SDA</text>
<text x="242" y="184.5">CAP_TOUCH_INT</text>
<text x="209.2" y="186.3">USB_H1_OC</text>
</g>
<text font-size="2.2" x="315.2" y="281.5">Size</text>
<g font-size="2.1">
<text x="274.5" y="32.2">LVDS out</text>
<text x="203.4" y="44.9">Since there isn't a standard LVDS out connector,</text>
<text x="203.4" y="47">this design uses the Freescale Sabre SD LVDS display.</text>
<text x="63.7" y="88.1">MIPI CSI-2 serial interface</text>
<text x="7.8" y="133.8">CAM_GPIO is GPIO(2, 10)</text>
</g>
<g font-size="1.8">
<text x="44.2" y="1.9">5</text>
<text x="127.1" y="1.9">4</text>
<text x="210.1" y="1.9">3</text>
<text x="293" y="1.9">2</text>
<text x="376" y="1.9">1</text>
<text x=".8" y="40.6">D</text>
<text x="418.2" y="40.6">D</text>
<text x=".8" y="113.6">C</text>
<text x="418.2" y="113.6">C</text>
<text x=".8" y="186.6">B</text>
<text x="418.2" y="186.6">B</text>
<text x=".8" y="259.5">A</text>
<text x="418.2" y="259.5">A</text>
<text x="44.2" y="296.3">5</text>
<text x="127.1" y="296.3">4</text>
<text x="210.1" y="296.3">3</text>
<text x="293" y="296.3">2</text>
<text x="376" y="296.3">1</text>
</g>
</svg>
